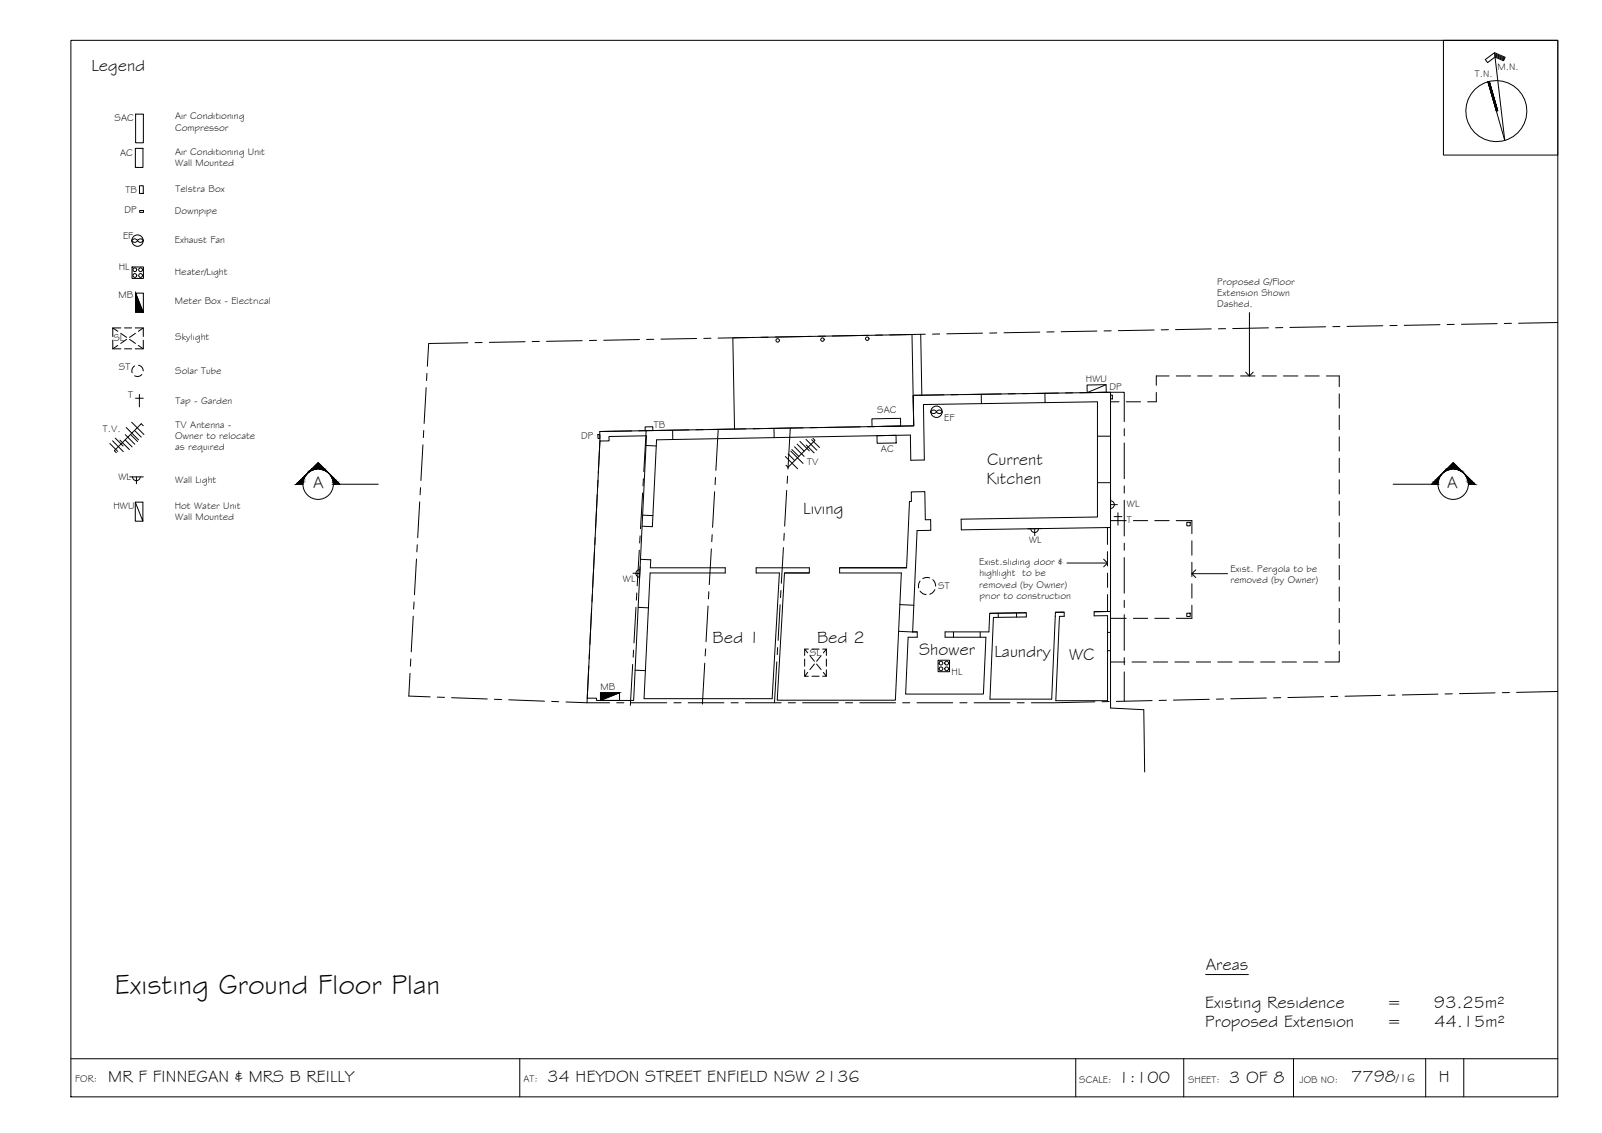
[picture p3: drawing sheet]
<svg xmlns="http://www.w3.org/2000/svg" width="420mm" height="297mm" viewBox="0 0 420 297" stroke-linecap="round" stroke-linejoin="round" font-family="sans-serif">
<!-- layer: BORDER -->
<g fill="none" stroke="#000" stroke-width=".26">
<path d="M18.6 10.6h390v277h-390zM378.6 10.6h30v30.1h-30zM392 13.8l2.7 1.2-.4 .9-2.2-.9-1.9 1.4-.6-.8 2.4-1.8 2.7 23-4.4-15.3M392 14.1l2.6 1.2M392 14.4l2.5 1.1M392.1 14.7l2.3 1M390.6 21.4l2.2 7.7M18.6 277.6h390M136.3 277.6v10M282.1 277.6v10M310.5 277.6v10M339.2 277.6v10"/>
<path d="M373.9 277.6v10M383.9 277.6v10"/>
<circle cx="392.4" cy="29.1" r="8"/>
</g>
<!-- layer: EXISTING -->
<g fill="none" stroke="#000" stroke-width=".26">
<path d="M241.5 87.7l.3 15.9M157.3 115.6l-3.3 67.4M169.4 116.8l2.7 .1M176.4 112.8l.1 2.4M203 112.3v2.5M239.6 111.6l-.4-23.9-47 .9 .4 23.9M257.4 103.4v2.4M274.1 103.1v2.5M287.8 114.4h3.5M168.4 138l2.7 .1 1.1-22.8 66.6-1.2 .1 6.6 3.5-.1-.2-14.5 45.6-.8v30.2l-35.7 .6v2.8l39.2-.6M168.5 135.1l2.7 .1M287.8 126.5h3.5"/>
<path d="M290.5 138.3v4.4M291.3 136.5h4.1M297.3 136.5h3.7M302.9 136.5h3.7M308.5 136.5h4.1v3.4M311.3 136.9h.9v1h-.9zM167.4 159.2l2.7 .2M168 146.6l2.7 .2-.1 2.1h19.6v1.3h-19.7l-1.6 33h33.6l1.9-33h-6.1v-1.3h14v1.3h-6.6l-1.9 33.4h31l1.6-33.4h-16.2v-1.3h17.6M205.7 150.2h6.6M220.2 148.9h17.6M236 158.5l3.7 .2M237.8 148.9l.7-17.4h.5v-2.5l3.6-.1 .1 7.4 1.4-.1v2.8l-3.6 .1-1.1 26.6"/>
<path d="M290.5 144.6v3.8M290.5 150.3v3.7M290.5 155.9v4.4M312.6 158.7v3.4h-4.1M312.6 141.8v3.8M312.6 147.4v3.8M312.6 153v3.8M166.6 175.7l2.7 .1M235.7 165.5l3.7 .2M239.4 165.7h1.2M250.1 165.7v1.4M257.1 165.7v1.4"/>
<path d="M261.8 160.8v1.1M266.6 160.7v1.1M269.2 160.6l-9.5 .2M276.8 160.5l-1 22.8h-16.2l.9-21.4 8.7-.2v-1.1l-9.6 .2-.2 4.9h-11.5v1.4h10.7l-.7 14.9h-20.4l.7-14.9h2.4v-1.4h-1.2M276.8 160.5h2.3v1.1h-1.2l-1 22.1h13.6v-22.3l-3.5 .1M279.1 160.5h-2.3M287 160.4l4.3-.1-4.3 .1v1.1M290.5 165.8h.8M290.5 170.6h.8M291.3 162.1h4.1M297.3 162.1h3.7M302.9 162.1h3.7"/>
<path d="M311.3 160.8h.9v.8h-.9zM154 184.2v-1.2h2.4l.1 .6h9.7l3.4-69.3-9.9 .1 .1 1.2h-2.5v-2.5l82.3-1.5-.1-8 51.8-.8v82.8l8.7 .5 .2 16.3"/>
<circle cx="204" cy="89.2" r=".46"/>
<circle cx="215.7" cy="89" r=".46"/>
<circle cx="227.5" cy="88.8" r=".46"/>
</g>
<!-- layer: BOUNDARY -->
<g fill="none" stroke="#000" stroke-width=".26">
<path d="M112 97.9l-.1 1.9M122.7 89.9l-10.3 .2-.3 5.9M126.5 89.8h-1.9M137.7 89.6l-9.4 .2M141.5 89.5h-1.9M152.7 89.3l-9.4 .2M156.4 89.2l-1.8 .1M167.7 89l-9.4 .2M171.5 89h-1.9M182.7 88.7l-9.4 .2M186.5 88.7h-1.9M197.7 88.5l-9.4 .1"/>
<path d="M201.5 88.4h-1.9M212.7 88.2l-9.4 .2M216.5 88.1l-1.9 .1M227.7 87.9l-9.4 .2M231.4 87.8l-1.8 .1M242.7 87.6l-9.4 .2M246.5 87.6h-1.9M257.7 87.3l-9.4 .2M261.4 87.3h-1.8M272.7 87.1l-9.4 .1M276.4 87h-1.8M287.7 86.8l-9.4 .2"/>
<path d="M291.4 86.7l-1.8 .1M302.7 86.5l-9.4 .2M306.4 86.4l-1.8 .1M317.7 86.2l-9.4 .2M321.4 86.2h-1.8M332.7 86l-9.4 .1M336.4 85.9h-1.9M347.7 85.7l-9.4 .1M351.4 85.6h-1.8M362.7 85.4l-9.4 .2M366.4 85.3l-1.9 .1M377.7 85.1l-9.4 .2"/>
<path d="M381.4 85l-1.9 .1M392.7 84.9l-9.4 .1M396.4 84.8h-1.9M408.6 84.6l-10.3 .1M110.9 116.6l-.5 9.4M111.1 112.9l-.1 1.8M111.8 101.6l-.6 9.4M110.1 131.6l-.6 9.4M110.3 127.8l-.1 1.9M108.6 157.8l-.1 1.9M109.2 146.6l-.5 9.3M109.4 142.8l-.1 1.9"/>
<path d="M107.5 176.5l-.3 6 5.6 .2M107.7 172.8l-.1 1.9M108.4 161.5l-.5 9.4M114.7 182.8h1.9M118.4 182.9l9.4 .4M129.7 183.3l1.9 .1M133.4 183.5l9.4 .3M144.7 183.9l1.8 .1M148.4 184l11.5 .2M161.7 184.2h1.9M165.5 184.2h9.4M176.7 184.2h1.9"/>
<path d="M180.5 184.2h9.4M191.7 184.2h1.9M195.5 184.2h9.4M206.7 184.2h1.9M210.5 184.2h9.4M221.7 184.2h1.9M225.5 184.2h9.4M236.7 184.2h1.9M240.5 184.2h9.4M251.7 184.2h1.9M255.5 184.2h9.4M266.7 184.2h1.9"/>
<path d="M287.2 184l-16.7 .2M290.9 183.9l-1.9 .1M302.2 183.7l-9.4 .2M305.9 183.6h-1.9M317.1 183.3l-9.3 .3M320.9 183.3h-1.9M332.1 183l-9.3 .2M335.9 182.9l-1.9 .1M347.1 182.7l-9.3 .2M350.9 182.6h-1.9M362.1 182.3l-9.3 .2M365.9 182.2l-1.9 .1"/>
<path d="M377.1 182l-9.3 .2M380.9 181.9h-1.9M392.1 181.6l-9.3 .3M395.9 181.6h-1.9M408.6 181.3l-10.9 .2"/>
</g>
<!-- layer: ROOFPLAN EXIST. -->
<g fill="none" stroke="#000" stroke-width=".26">
<path d="M157.3 115.6l-.4 8.5M165.7 113l-8.4 .1M169.4 112.9h-1.9M169.5 112.9l-.6 10.7M180.7 112.7l-9.4 .2M184.4 112.6l-1.9 .1M188.4 112.6l-.6 10.7M195.7 112.4l-9.4 .2M199.4 112.4h-1.9M207.3 112.2l-.6 10.8M210.7 112.2l-9.4 .1M214.4 112.1h-1.9"/>
<path d="M225.6 111.9l-9.3 .2M229.4 111.8l-1.9 .1M247.6 103.5l-8.1 .1 .1 8-8.3 .2M251.3 103.5h-1.8M262.6 103.3l-9.4 .1M266.3 103.2h-1.9M277.6 103.1l-9.4 .1M281.3 103h-1.9M283.2 103l11.7-.2v7.7M294.9 112.4v1.9M294.9 116.1v9.4M156.6 129.7l-.4 9.3"/>
<path d="M156.8 125.9l-.1 1.9M168.5 129.3l-.5 9.3M168.7 125.5l-.1 1.9M187.4 128.9l-.5 9.4M187.6 125.2l-.1 1.9M205.7 139.8l-.1 1.9M206.3 128.6l-.5 9.3M206.6 124.8l-.2 1.9M294.9 127.4v1.9M294.9 131.1v9.4M155.2 159.6l-.5 9.4M155.3 155.9v1.9"/>
<path d="M155.9 144.6l-.5 9.4M156.1 140.9l-.1 1.9M166.8 159.2l-.5 9.4M167 155.5l-.1 1.8M167.7 144.2l-.6 9.4M167.9 140.5l-.1 1.9M185.7 158.9l-.5 9.3M185.9 155.1l-.1 1.9M186.6 143.9l-.6 9.4M186.8 140.2l-.1 1.8M204.6 158.5l-.5 9.4M204.8 154.8l-.1 1.9"/>
<path d="M205.5 143.6l-.6 9.3M294.9 142.4v1.9M294.9 146.1v9.4M294.9 157.4v1.9M154.4 174.6l-.4 8.4M154.6 170.9l-.1 1.8M165.9 174.2l-.6 10.7M166.2 170.4l-.1 1.9M184.8 173.9l-.6 10.7M185.1 170.1l-.2 1.9M203.7 173.5l-.6 10.7M203.9 169.8l-.1 1.8"/>
<path d="M294.9 161.1v9.4M294.9 172.4v1.9M294.9 176.1v7.7"/>
</g>
<!-- layer: NEWWORK -->
<g fill="none" stroke="#000" stroke-width=".26">
<path d="M306.6 98.6h-3.3v2.4M308.5 98.6h3.8M314.1 98.6h3.8M319.8 98.6h3.7M325.4 98.6h3.7M331 98.6h3.8M336.6 98.6h3.8M342.3 98.6h3.7M347.9 98.6h3.3v2.8M291.3 105.3h2.2M295.4 105.3h3.7M303.3 102.9v2.4h-2.3"/>
<path d="M351.2 103.3v3.7M351.2 108.9v3.7M351.2 114.5v3.8M351.2 120.1v3.8M351.2 125.8v3.7M351.2 131.4v3.7M351.2 137v3.8M351.2 142.6v3.8M351.2 148.2v3.8M351.2 153.9v3.7M351.2 159.5v3.8M291.3 173.6h3.7"/>
<path d="M296.9 173.6h3.7M302.5 173.6h3.7M308.1 173.6h3.8M313.8 173.6h3.7M319.4 173.6h3.7M325 173.6h3.7M330.6 173.6h3.8M336.3 173.6h3.7M341.9 173.6h3.7M351.2 170.7v2.9h-3.7M351.2 165.1v3.8"/>
</g>
<!-- layer: SERVICES -->
<g fill="none" stroke="#000" stroke-width=".26">
<path d="M35.5 38.9h2v5h-2zM35.6 29.9h2v7.5h-2zM36.6 48.7h1v2h-1zM36.6 55.2h1v.5h-1zM34.6 70h3v3h-3zM34.8 62.8a.86 .86 0 0 1 1.3 .3 .86 .86 0 0 1-1.5 0zM35.6 76.8v5.1h2l-2-5.1h2v5.1M36.1 63.1a.86 .86 0 0 1 1.5 0M36.1 63.1a.86 .86 0 0 0 1.5 0M29.6 89.2v2.3h2.1M29.6 86h2.1M30.9 86.9l-1.3-.9v2.2"/>
<path d="M30.9 90.6l-1.3 .9M31.7 87.4l1.5 1M32.6 86h1.9M32.6 91.5h1.9M33.2 89l-1.5 1M34 89l1.5 1M35.3 95.9a1.49 1.49 0 0 0-.6 1.8M35.5 86h2.1v2.2M35.5 87.4l-1.5 1M36.3 90.6l1.3 .9M36.3 95.8a1.49 1.49 0 0 1 1.3 1.4M37.2 98.2a1.49 1.49 0 0 1-1.9 .3"/>
<path d="M37.6 89.2v2.3h-2.1M37.6 86l-1.3 .9M28.8 116.3l2.1 2M29.5 115.6l2.8 2.8M30.2 114.9l2.1 2M31.5 115.4l2.4 2.5M32.8 115.3l1.9 1.9M32.9 114l2.5 2.5M33.1 112.1l3.2 3.2M34.2 113.9l1.9 1.9M34.5 110.7l3.2 3.2M35.3 112.9l1.7 1.7"/>
<path d="M35.5 104.4h2.1M36.6 103.4v3.3M37.6 111.6l-.6-.5-7 7.1 .5 .5M156.8 114l.5-.1v1h-.5zM169.2 111.9h2v1h-2zM206 119.7l3.2 3.2M206.7 119l1.7 1.7M207.4 118.3l3.2 3.2M207.7 117.8l1.8 1.9M208.4 117.1l2.5 2.5M209.1 116.4l1.8 1.9M209.8 115.7l2.5 2.5"/>
<path d="M211.4 115.2l2.8 2.8M211.4 116.7l2.1 2M212.9 115.3l2 2M213.2 114.9l.5 .5-7 7.1-.6-.5M228.7 109.8l7.5-.1v2l-7.5 .1zM230 114.2l5-.1v2l-5 .1zM244.1 108a.85 .85 0 0 0 1.5 0 .86 .86 0 0 0 1.5 0M244.1 108a.85 .85 0 0 1 1.5 0 .86 .86 0 0 1 1.5 0M290.1 100.9l-5 2 5-.1v-1.9h-5v2M291.3 103.6h.4v1h-.4zM34 125h3.6M34.8 125a1.01 1.01 0 0 0 1 1 1.01 1.01 0 0 0 1-1"/>
<path d="M35.5 131.6l2 5v-5h-2v5h2M35.8 125v1.8M271.4 138.6v1.8M272.4 138.6a1.01 1.01 0 0 1-1 1 1.01 1.01 0 0 1-1.1-1M273.2 138.6h-3.6M291.2 131.3a1.01 1.01 0 0 1 1.1 1 1.01 1.01 0 0 1-1.1 1M291.3 132.3h1.8M291.3 130.5v3.6M292.2 135.4h2M293.2 134.4v3.3M166 150.3l1.8 .1M167.8 149.3a1.01 1.01 0 0 0-1 1 1.01 1.01 0 0 0 .9 1.1"/>
<path d="M167.9 148.6l-.2 3.6M241.3 152.3l-.3 .7-.1 1.1M241.3 155l.9 .7 .7 .2M243.8 151.5l-1.1-.1-.7 .3M244.6 152l.5 .6 .3 1.1M245.2 154.6l-.4 .6-1 .6M211 172.8v1.9M211 175.6v1.7M211 170.2l.8 1M211.8 176.3l-.8 1h1M212 170.2h-1v1.6M212.4 171.9l1.2 1.5"/>
<path d="M212.9 170.2h1.9M212.9 177.3h1.9M213.6 174.1l-1.2 1.4M214.2 174.1l1.2 1.4M215.4 171.9l-1.2 1.5M215.8 170.2h.9v1.6M215.9 176.3l.8 1M216.7 175.6v1.7h-.9M216.7 172.8v1.9M216.7 170.2l-.8 1M246 173.1h3v3h-3zM162.5 181.6h-5v2l5-2v2h-5"/>
<circle cx="35.4" cy="70.7" r=".5"/>
<circle cx="35.4" cy="72.2" r=".5"/>
<circle cx="36.1" cy="63.1" r="1.49"/>
<circle cx="36.9" cy="70.7" r=".5"/>
<circle cx="36.9" cy="72.2" r=".5"/>
<circle cx="245.6" cy="108" r="1.49"/>
<circle cx="246.8" cy="173.8" r=".5"/>
<circle cx="246.8" cy="175.3" r=".5"/>
<circle cx="248.3" cy="173.8" r=".5"/>
<circle cx="248.3" cy="175.3" r=".5"/>
</g>
<path d="M35.6 76.8l2 5.1h-2zM157.5 181.6h5l-5 2z" fill="#000" stroke="#000" stroke-width=".26"/>
<!-- layer: 0 -->
<path d="M326.7 97.6l1 1 1-1M327.7 82v16.6M279.8 147.6h10.7M289.5 146.6l1 1-1 1M312.6 150.4h9.4M313.6 149.4l-1 1 1 1" fill="none" stroke="#000" stroke-width=".26"/>
<!-- layer: SECTION POINT -->
<g fill="#000" stroke="#000" stroke-width=".26">
<path d="M80.6 124.1l-.4 .4zM81 123.7l.5-.3zM81.8 123l1.6-1.7 1.7 1.7zM85.8 123.7l.5 .4zM86.3 124.1l.4 .4zM377.9 124.5l.4-.4zM378.7 123.7l-.4 .4zM381.1 121.3l1.7 1.7h-3.3zM383.1 123.4l.5 .3zM384 124.1l.4 .4z"/>
<path d="M78.3 126.4h1.2l-1.7 .6zM77.8 127h1.6l.1-.6z"/>
<path d="M78.3 126.4l.5-.5h.8zM78.3 126.4h1.2l.1-.5z"/>
<path d="M79.3 125.4h.4l-.9 .5zM78.8 125.9h.8l.1-.5z"/>
<path d="M79.3 125.4l.7-.5zM79.3 125.4h.4l.3-.5z"/>
<path d="M79.8 124.9l.5-.4zM79.8 124.9l.5-.4z"/>
<path d="M81 123.7l.5-.3zM81 123.7l-.4 .4z"/>
<path d="M81.3 123.4l.2-.2h.5zM81.3 123.4l.7-.2z"/>
<path d="M81.7 123h.9l-1.1 .2zM81.5 123.2l1.1-.2z"/>
<path d="M81.8 123h1.3zM81.7 123h1.4z"/>
<path d="M83.7 123h1.4zM84.3 123h.9z"/>
<path d="M84.3 123h.9l-.4 .2zM84.8 123.2h.6l-.2-.2z"/>
<path d="M84.8 123.2h.6v.2zM85.4 123.2v.2h.2z"/>
<path d="M85.4 123.4l.4 .3zM85.6 123.4l.3 .3z"/>
<path d="M86.6 124.5l.3 .4zM86.7 124.5l.2 .4h.2z"/>
<path d="M86.9 124.9h.2v.5zM87.1 124.9v.5h.5z"/>
<path d="M87.1 125.4h.5l-.3 .5zM87.6 125.4l-.3 .5h.8z"/>
<path d="M87.3 125.9h.8l-.7 .5zM87.4 126.4h1.2l-.5-.5z"/>
<path d="M87.4 126.4h1.2l-1.2 .6zM87.4 127h1.7l-.5-.6z"/>
<path d="M376 126.4l1.1 .6 .1-.6zM376 126.4l1.1 .6h-1.6z"/>
<path d="M376.5 125.9l.7 .5 .1-.5zM376 126.4l.5-.5 .7 .5z"/>
<path d="M377 125.4l.3 .5 .2-.5zM377 125.4l.3 .5h-.8z"/>
<path d="M377.5 124.9v.5l.2-.5zM377 125.4l.5-.5v.5z"/>
<path d="M377.9 124.5l-.2 .4zM377.9 124.5l-.2 .4h-.2z"/>
<path d="M379 123.4l-.3 .3 .5-.3zM378.7 123.7l.3-.3z"/>
<path d="M379.2 123.2v.2l.5-.2zM379 123.4l.2-.2v.2z"/>
<path d="M379.4 123l.3 .2 .6-.2zM379.4 123l.3 .2h-.5z"/>
<path d="M379.5 123h1.4zM379.5 123h.8z"/>
<path d="M381.4 123h1.5zM381.4 123h1.5z"/>
<path d="M382 123l1 .2-.1-.2zM382 123l1 .2z"/>
<path d="M382.5 123.2l.8 .2-.3-.2zM382.5 123.2l.8 .2z"/>
<path d="M383.1 123.4l.5 .3zM383.5 123.7l.5 .4z"/>
<path d="M384.3 124.5l.5 .4zM384.3 124.5l.5 .4z"/>
<path d="M384.6 124.9l.7 .5zM384.6 124.9l.7 .5h-.5z"/>
<path d="M384.8 125.4l1 .5-.5-.5zM384.8 125.4l1 .5h-.8z"/>
<path d="M385 125.9l1.3 .5-.5-.5zM385 125.9l1.3 .5h-1.2z"/>
<path d="M385.1 126.4l1.7 .6-.5-.6zM385.1 126.4l1.7 .6h-1.7z"/>
</g>
<g fill="none" stroke="#000" stroke-width=".26">
<path d="M79.4 127h-1.6l5.6-5.7 5.7 5.7M87.4 127h11.8M365.4 127h11.7M375.5 127l5.6-5.7 5.7 5.7h-1.7"/>
<circle cx="83.4" cy="126.9" r="4"/>
<circle cx="381.1" cy="126.9" r="4"/>
</g>
<!-- layer: TEXT -->
<path d="M316.2 255.5h11.2" fill="none" stroke="#000" stroke-width=".26"/>
<!-- layer: BORDER -->
<g fill="#000" stroke="#000" stroke-width=".26">
<path d="M390.3 21.5l2.2 7.6zM390.3 21.5l.3-.1 1.9 7.7z"/>
<path d="M390.6 21.4l1.9 7.7h.3zM390.6 21.4l2.2 7.7z"/>
</g>
<text font-size="7.5" x="30.1" y="260.5">Existing Ground Floor Plan</text>
<g font-size="4.5">
<text x="24" y="18.6">Legend</text>
<text x="258.9" y="122">Current</text>
<text x="82.1" y="128">A</text>
<text x="258.7" y="127">Kitchen</text>
<text x="379.6" y="128">A</text>
<text x="210.7" y="134.7">Living</text>
<text x="186.9" y="168.6">Bed 1</text>
<text x="214.3" y="168.6">Bed 2</text>
<text x="241" y="171.8">Shower</text>
<text x="260.8" y="172.3">Laundry</text>
<text x="280.4" y="173.1">WC</text>
<text x="316.2" y="254.3">Areas</text>
<text x="316" y="264.3">Existing Residence</text>
<text x="316.1" y="269.3">Proposed Extension</text>
<text x="363.8" y="264.3">=</text>
<text x="363.8" y="269.3">=</text>
<text x="376.1" y="264.3">93.25m²</text>
<text x="376.2" y="269.3">44.15m²</text>
<text x="28.4" y="283.6">MR F FINNEGAN &amp; MRS B REILLY</text>
<text x="143.6" y="283.6">34 HEYDON STREET ENFIELD NSW 2136</text>
<text x="293.3" y="283.9">1:100</text>
<text x="322.3" y="283.9">3 OF 8</text>
<text x="354.4" y="283.8">7798</text>
<text x="377.3" y="283.7">H</text>
</g>
<text font-size="3.2" x="366.2" y="283.8">/16</text>
<g font-size="2.6">
<text x="386.8" y="20.3">T.N.</text>
<text x="392.7" y="18.2">M.N.</text>
<text x="30.1" y="31.7">SAC</text>
<text x="45.9" y="34.2">Compressor</text>
<text x="45.9" y="31.3">Air Conditioning</text>
<text x="31.5" y="40.8">AC</text>
<text x="45.9" y="40.5">Air Conditioning Unit</text>
<text x="46" y="43.4">Wall Mounted</text>
<text x="32.9" y="50.6">TB</text>
<text x="46" y="50.4">Telstra Box</text>
<text x="32.6" y="55.9">DP</text>
<text x="45.8" y="56.2">Downpipe</text>
<text x="32.3" y="62.6">EF</text>
<text x="45.9" y="63.8">Exhaust Fan</text>
<text x="31.1" y="70.8">HL</text>
<text x="45.8" y="72.1">Heater/Light</text>
<text x="319.2" y="77.5">Extension Shown</text>
<text x="319.3" y="74.6">Proposed G/Floor</text>
<text x="31" y="78.1">MB</text>
<text x="45.8" y="79.7">Meter Box - Electrical</text>
<text x="319.2" y="80.5">Dashed.</text>
<text x="29.7" y="89.4">SL</text>
<text x="45.9" y="89.1">Skylight</text>
<text x="31.2" y="97">ST</text>
<text x="45.9" y="98.1">Solar Tube</text>
<text x="284.8" y="100.2">HWU</text>
<text x="33.6" y="104.4">T</text>
<text x="46" y="106">Tap - Garden</text>
<text x="291" y="102.2">DP</text>
<text x="27" y="113.3">T.V.</text>
<text x="46" y="112.1">TV Antenna -</text>
<text x="171.5" y="112.3">TB</text>
<text x="230.1" y="108.3">SAC</text>
<text x="247.6" y="110.3">EF</text>
<text x="45.9" y="115.1">Owner to relocate</text>
<text x="46" y="118">as required</text>
<text x="152.4" y="115" transform="rotate(-1 152.4 115)">DP</text>
<text x="231" y="118.5">AC</text>
<text x="31.1" y="125.9">WL</text>
<text x="211.7" y="121.9">TV</text>
<text x="46" y="126.7">Wall Light</text>
<text x="29.7" y="133.3">HWU</text>
<text x="45.8" y="133.5">Hot Water Unit</text>
<text x="46" y="136.4">Wall Mounted</text>
<text x="295.6" y="137">T</text>
<text x="295.6" y="132.9">WL</text>
<text x="269.9" y="142.4">WL</text>
<text x="256.8" y="148.2">Exist.sliding door &amp;</text>
<text x="322.7" y="149.9">Exist. Pergola to be</text>
<text x="163.4" y="152.7">WL</text>
<text x="246.1" y="154.5">ST</text>
<text x="256.8" y="154.1">removed (by Owner)</text>
<text x="256.9" y="151.1">highlight to be</text>
<text x="322.7" y="152.8">removed (by Owner)</text>
<text x="256.9" y="157">prior to construction</text>
<text x="212.4" y="172.1">SL</text>
<text x="249.5" y="177">HL</text>
<text x="157.5" y="180.9">MB</text>
<text x="19.7" y="283.8">FOR:</text>
<text x="137.3" y="283.6">AT:</text>
<text x="283" y="283.9">SCALE:</text>
<text x="311.6" y="283.9">SHEET:</text>
<text x="340.8" y="283.9">JOB NO:</text>
</g>
</svg>
